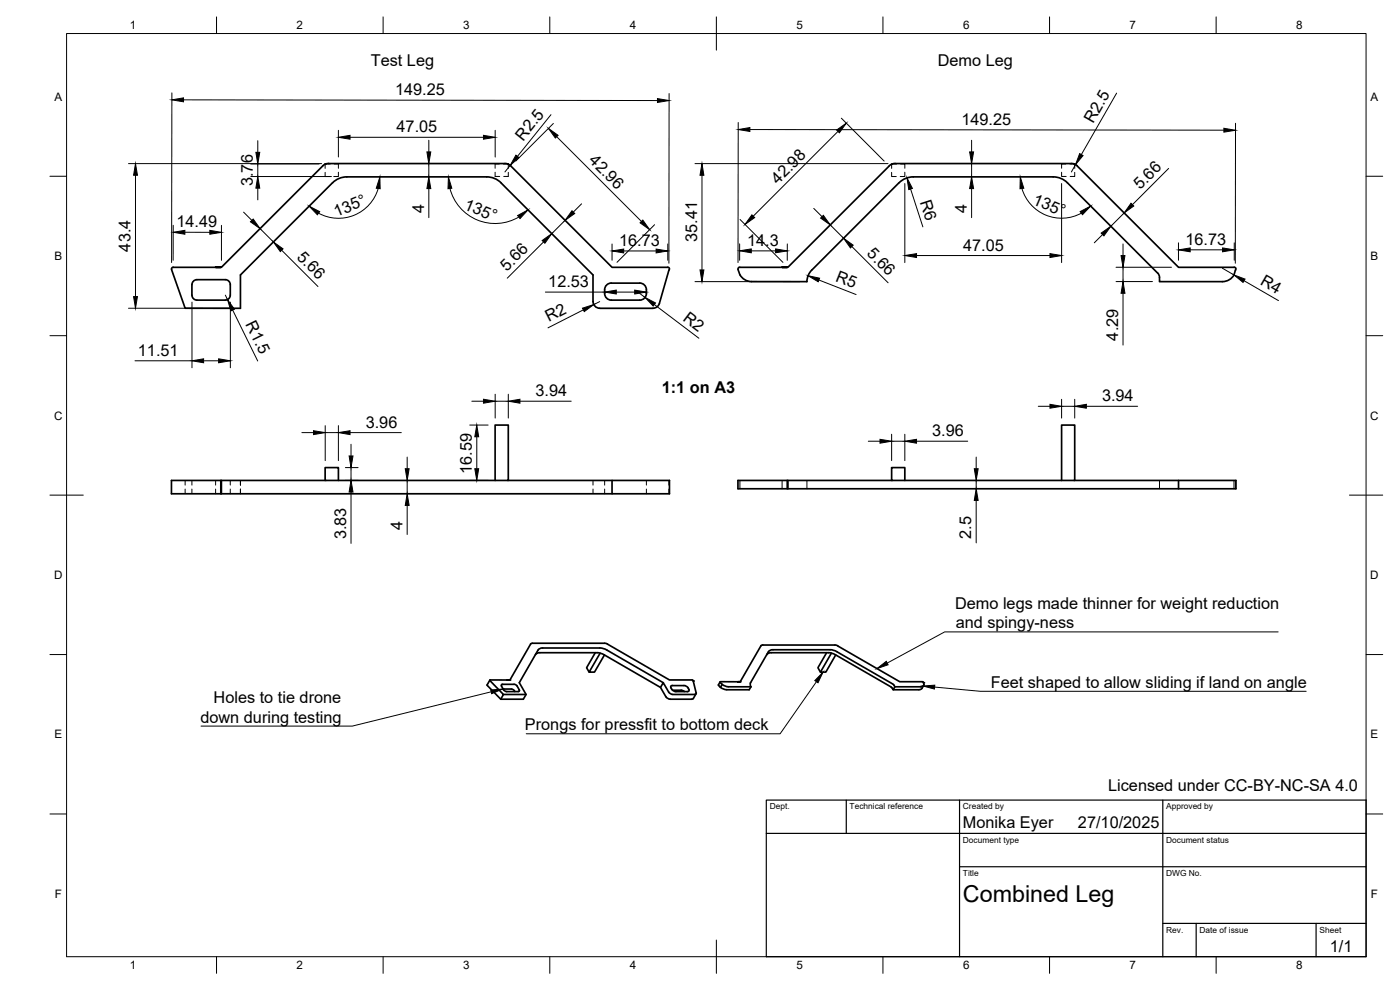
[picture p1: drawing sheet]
<svg xmlns="http://www.w3.org/2000/svg" width="420mm" height="297mm" viewBox="0 0 420 297" stroke-linecap="round" stroke-linejoin="round" font-family="sans-serif">
<!-- layer: Visible -->
<g fill="none" stroke="#000" stroke-width=".51">
<path d="M97.8 49.2l-.2 .1M152.3 49.2l.2 .1M267.8 49.2l-.2 .1M322.3 49.2l.2 .1M58.2 84.2l.9-.3h8.5a1.49 1.49 0 0 1 1.5 1.5v3.2a1.49 1.49 0 0 1-1.5 1.5h-8.5a1.52 1.52 0 0 1-1.5-1.5v-3.2zM182 85.5l1.5-.6h8.5a2.28 2.28 0 0 1 2 3.1 2 2 0 0 1-2 2.1h-8.5a2.28 2.28 0 0 1-2-3.2zM200.7 81.1l.2-.6-.5-.3h-16.7l-30.4-30.4-1-.6-.8-.1-53.7 .1-1 .6-30.4 30.4h-14.4l-.5 .5 4.1 11.8h16.6v-10l27.6-27.7 1.7-1.1 2.6-.6h42.7l1.9 .6 1.6 1.1 27.7 27.7v8a2.04 2.04 0 0 0 2 2h16a2 2 0 0 0 1.9-1.5l2.8-9.9M370.8 81.1l.1-.6-.5-.3h-16.7l-30.4-30.4-1-.6-.8-.1-53.7 .1-1 .6-30.3 30.4h-14.5l-.5 .5a4.2 4.2 0 0 0 2.9 3.6l1.1 .2h16.7l.4-1.9 1-1.6 26.2-26.2 2.3-1.4 2-.3h42l2 .3 1.2 .6 1 .8 27.2 27.2M370.8 81.1a3.9 3.9 0 0 1-3.9 3.4h-18.9l-.1-1.6-.4-.9M66.3 144.2v4M66.4 144.2v4M97.6 144.2h-46.1v4h149.4v-4h-48.4"/>
<path d="M101.6 144.2v-3.9h-4v3.9h54.9v-16.7h-3.9v16.7M183.7 144.2v4M236.3 144.2v2.4M236.5 144.2v2.4M267.6 144.2h-46.1v2.4h149.4v-2.4h-48.4M271.5 144.2v-3.9h-3.9v3.9h54.9v-16.7h-3.9v16.7M353.7 144.2v2.4M161.5 195l-5.6 9.8 2 3.6-.8 1.4h-6.8l-4.1-4.1 .8-1.6M178.6 195.8l-2.6 4.5 .8 1.4M179.2 195.8h-17.2l-.8 .2-.5 .4M179.2 195.8l2.1 .7 16.9 9.8 1.7 2.8M180 194.4h-17.1l-.9 .2-.5 .4"/>
<path d="M180 194.4l2.1 .6M180.1 196l-3.3 5.7h1.6l3-5.2M182.1 195l17 9.8M230.1 196.4l.5-.4 .9-.2 18 .1 1.2 .6 16.6 9.6M230.6 195.6l-5.3 9.2-.2 .6 .3 .7M230.6 195.6l.5-.5 .9-.2 17.1 .1 2.1 .6M248.1 195.8l-2.6 4.5 .7 1.4M249.5 196l-3.3 5.7h1.6l3-5.2M251.2 195.6l16.6 9.6 .8 .9h7.7a.9 .9 0 0 0 1-.8l-.1-.5-.3-.2-6.9-.1-18.9-10.9-.5-.1-21.9 .1-.4 .2-6.2 10.8-5.9-.1v.3M150.8 205.3h3.5M150.8 205.3l-.4 .3 .7 1.4M151 206.7h2.5"/>
<path d="M151.1 208.4h6.8M151.1 207l1 .5M153.5 206.7l.9 .6M154.3 205.3l.9 .5M154.4 207.3l.1 .2M155.2 205.9l.6 1.1M155.8 207v.4l-.3 .1h-3.5M198.2 206.3l.9-1.5 1.6 2.8 .5 .5 .7 .3h6.5l.5-.3v-.3M201.8 205.7h3.5M201.8 205.7l-.5 .2 .1 .5 .4 .7 .7 .4h4.1l.2-.4-.5-1-1-.4M201.9 207.1h2.6l.9 .4M208.9 208.2l-.8 1.4-.5 .2h-6.5l-.7-.2-.5-.5"/>
<path d="M208.9 207.9l-1-3.8-7-.1-18.9-10.9-22.2-.1-.6 .3-6.2 10.7-6 .1 4.1 4.3-.8 1.4M215.7 205.7l.5 .5M216.1 204.6l-.4 1.1M216.2 204.8l.5 .6M216.7 205.4l-.5 .8M216.7 205.3l.8 .5 1.1 .2 6.8 .1M225.4 206.1l-.5 .9-6.8-.1-1.2-.2-.7-.5M268.1 207h7.7M268.6 206.1l-.5 .9-.8-.9M277.2 205.7l-.6 1-.8 .2"/>
</g>
<!-- layer: Hidden -->
<g fill="none" stroke="#000" stroke-width=".3">
<path d="M97.6 51.7v1.3h1.4M97.6 49.3v1.2M97.8 49.2h1.3M100.3 49.2h1.3v1.3M101.6 51.7v1.3h-1.4M148.6 51.7v1.2h1.4M149.9 49.2h-1.3v1.3M151.1 49.2h1.2M152.5 51.7v1.2h-1.3M152.5 49.3v1.2M267.6 51.7v1.3h1.4M267.6 49.3v1.2"/>
<path d="M267.8 49.2h1.3M270.3 49.2h1.2v1.3M271.5 51.7v1.3h-1.3M318.6 51.7v1.2h1.4M319.9 49.2h-1.3v1.3M321.1 49.2h1.2M322.5 51.7v1.2h-1.3M322.5 49.3v1.2M55.6 144.2v1.3M55.6 146.7v1.5M57.6 144.2v1.3M57.6 146.7v1.5"/>
<path d="M64.7 144.2v1.3M64.7 146.7v1.5M69.1 144.2v1.3M69.1 146.7v1.5M72.2 145.5v-1.3v1.3M72.2 146.7v1.5M178 144.2v1.3M178 146.7v1.5M181.5 144.2v1.3M181.5 146.7v1.5M194 144.2v1.3M194 146.7v1.5"/>
<path d="M200.7 144.2v1.3M200.7 146.7v1.5M222.1 144.2v2.4M234.7 144.2v2.4M242.2 144.2v2.4M348 144.2v2.4M370.3 144.2v2.4M370.8 144.2v2.4"/>
</g>
<!-- layer: Visible -->
<g fill="#000">
<circle cx="153" cy="204" r=".25"/>
<circle cx="208" cy="204.3" r=".25"/>
<circle cx="222.1" cy="204.6" r=".25"/>
<circle cx="277.2" cy="204.9" r=".25"/>
</g>
<!-- layer: BORDER -->
<g fill="none" stroke="#000" stroke-width=".3">
<path d="M20 10.1h390v276.9h-390zM65 5.1v5M115 5.1v5M165 5.1v5M215 5.1v10M265 5.1v5M315 5.1v5M365 5.1v5M15 52.9h5M410 52.9h5M15 100.7h5M410 100.7h5"/>
<path d="M15 148.6h10M405 148.6h10M15 196.4h5M410 196.4h5M15 244.2h5M410 244.2h5M65 287v5M115 287v5M165 287v5M215 282.1v9.9M265 287v5M315 287v5"/>
<path d="M365 287v5"/>
</g>
<!-- layer: TITLEBLOCK -->
<path d="M230 240.1h180v46.9h-180zM230 250h180M254 240.1v9.9M288 240.1v46.9M349 240.1v46.9M288 260.1h122M349 277.1h61M359 277.1v9.9M395 277.1v9.9" fill="none" stroke="#000" stroke-width=".36"/>
<!-- layer: FD_Dimensions -->
<g fill="none" stroke="#000" stroke-width=".3">
<path d="M51.6 27.9l-.1 50.9M55.1 30l142.2 .2M101.6 39.1v8M148.6 39.1v8M165.4 34.4l-10.1 12.5M166.1 37l-11.3 11.3M200.8 28.1l-.1 50.9M221.6 36.8l-.1 42M225 38.9l142.3 .2M251.5 39.4l-25.4 25.5M252.5 35.5l12.8 12.8M335.1 27.9l-10.6 18.5"/>
<path d="M370.8 37l-.1 42M38.6 49.1h57.9M40.7 52.6v36.4M75.3 49.2h20.4M75.3 53h24.2M77.4 42.2v3.5M77.4 49.2v3.8M77.4 56.5v3.5M105.1 41.2h40M113.5 56.5a12.4 12.4 0 0 1-17.9 7.5M128.7 42.1v3.5M128.7 49.1v4"/>
<path d="M128.7 56.6v8.7M135 56.6a14 14 0 0 0 20.7 8.5M153.1 49.6l-1.6 2M167.1 41l25.4 25.4M208.6 49.1h57.9M210.7 52.6v28.4M271.5 55.1v23.7M273.3 56.7l3.7 11.4M291.6 42.1v3.5M291.6 49.1v4M291.6 56.6v8.7M306.7 56.6a12.4 12.4 0 0 0 17.9 7.3"/>
<path d="M318.6 55.1v23.7M322.8 49.4l-1.3 2.2M350.7 50.5l-10.8 10.9M52 67.6v10.5M55.5 69.7h7.5M66.5 67.6v10.5M73.1 63.7l2.5 2.4M78.1 68.6l4 4M84.5 75.1l10.9 10.9M163.1 72.6l-10.9 10.9M169.6 66.1l-4 4M174.5 61.2l-2.4 2.4"/>
<path d="M183.7 73.2v4.9M187.2 75.3h9.7M196.4 67.4l-11.2 11.3M200.4 73.2v4.9M222 73.2v4.9M222.1 65.9l12.9 12.8M225.5 75.3h7.3M236.3 73.2v4.9M244.2 62.5l2.5 2.5M249.2 67.5l4 4M255.7 74l10.8 10.8M275.1 76.7h40"/>
<path d="M330.9 70.4l-2.5 2.4M337 73.2v3.5M337.4 63.9l-4 4M353.7 72.9v5.2M357.2 75h9.7M370.4 72.9v5.2M38.6 92.5h31.5M57.6 90.6v19.7M67.6 88.5l.7 1.4M69.1 90.6v19.7M69.8 93l7.5 15.3M163.7 87.6h17.8"/>
<path d="M175.1 93l-10.6 5.4M180 90.5l-1.8 .9M185 87.6h5.5M192 88l1.6 1.2M196.4 91.4l13.3 10.1M208.6 84.5h31.5M245.8 84l11.1 4.4M334.9 84.5h11M334.9 80.2h16.7M337 80.2v4.3M337 88v15.5M366.9 80.5l3.4 2"/>
<path d="M373.4 84.2l10.3 6M40.5 108.3h17.1M61.1 108.3h4.5M148.6 118.3v7.1M152.5 118.3v7.1M318.6 119.8v5.6M322.5 119.8v5.6M90.6 129.8h3.5M97.6 127.7v10.5M97.6 129.8h4M101.6 127.7v10.5M105.1 129.8h15.3"/>
<path d="M105.3 133.3v3.5M122.2 137.1v3.5M141 127.5h5.5M141.6 120.4h3.5M143.1 131v9.6M148.6 120.4h3.9M156 120.4h15.4M260.6 132.4h3.5M267.6 130.3v7.9M267.6 132.4h3.9M271.5 130.3v7.9M275.1 132.4h15.3"/>
<path d="M293 137.1v3.5M311.6 121.9h3.5M318.6 121.9h3.9M326 121.9h15.4M103.7 144.1h3.8M103.7 140.3h3.8M105.3 140.3v3.8M105.3 147.6v15.4M122.2 144.1v4M122.2 151.6v8.8M141 144.1h5.5M293 144.1v2.5"/>
<path d="M293 150.1v12.8"/>
</g>
<g fill="#000" stroke="#000" stroke-width=".3">
<path d="M51.6 30l3.5-.6v1.2zM197.3 29.6l3.5 .6-3.5 .5zM221.6 38.9l3.4-.6v1.1zM251.1 39l2.9-2-2.1 2.8zM367.3 38.5l3.5 .6-3.5 .6zM40.7 49.1l.6 3.5h-1.2zM76.8 45.7h1.2l-.6 3.5zM77.4 53l.6 3.5h-1.2zM101.6 41.2l3.5-.6v1.2zM114 53.1l.1 3.5-1.2-.1zM128.1 45.6h1.2l-.6 3.5zM128.7 53.1l.6 3.5h-1.2z"/>
<path d="M134.6 53.1l1 3.4-1.1 .1zM145.1 40.6l3.5 .6-3.5 .6zM154.8 46.6l.9 .7-2.6 2.3zM164.6 38.5l2.9 2.1-.8 .8zM210.7 49.1l.5 3.5h-1.1zM272.2 53.4l1.6 3.1-1.1 .4zM291 45.6h1.2l-.6 3.5zM291.6 53.1l.6 3.5h-1.2zM306.2 53.1l1.1 3.4-1.2 .1zM324 46.1l1 .6-2.2 2.7zM52 69.7l3.5-.6v1.2zM63 69.1l3.5 .6-3.5 .6z"/>
<path d="M75.2 66.6l.8-.9 2.1 2.9zM82.1 72.6l2.8 2.1-.8 .8zM92.8 61.9l3.1 1.6-.7 .9zM155.3 64.7l3.2-1.7-2.4 2.6zM162.7 72.2l2.9-2.1-2.1 2.9zM171.7 63.2l.8 .9-2.9 2zM183.7 75.3l3.5-.6v1.2zM192.1 66.9l.8-.9 2.1 2.9zM196.9 74.7l3.5 .6-3.5 .6zM222 75.3l3.5-.6v1.1zM225.7 64.5l.8 .8-2.9 2zM232.8 74.7l3.5 .6-3.5 .5z"/>
<path d="M246.3 65.4l.8-.8 2.1 2.9zM253.2 71.5l2.9 2.1-.9 .8zM271.5 76.7l3.6-.6v1.2zM315.1 76.1l3.5 .6-3.5 .6zM324.2 63.5l3.1-1.7-2.4 2.6zM330.5 69.9l2.9-2-2.1 2.9zM336.4 76.7h1.2l-.6 3.5zM339.4 61l.9 .8-2.9 2.1zM353.7 75l3.5-.6v1.2zM366.9 74.4l3.5 .6-3.5 .6zM40.1 89h1.2l-.6 3.5zM68.3 89.9l2.1 2.9-1.1 .5z"/>
<path d="M174.8 92.5l3.4-1.1-2.9 2.1zM181.5 87.6l3.5-.6v1.2zM190.5 87l3.5 .6-3.5 .6zM193.6 89.2l3.1 1.7-.7 .9zM210.1 81h1.1l-.5 3.5zM242.5 82.7l3.5 .8-.4 1zM337 84.5l.6 3.5h-1.2zM370.3 82.5l3.4 1.2-.6 1zM57.6 108.3l3.5-.6v1.1zM65.6 107.7l3.5 .6-3.5 .5zM145.1 119.8l3.5 .6-3.5 .6zM152.5 120.4l3.5-.6v1.2z"/>
<path d="M94.1 129.2l3.5 .6-3.5 .6zM104.8 136.8h1.1l-.6 3.5zM101.6 129.8l3.5-.6v1.2zM143.1 127.5l.6 3.5h-1.2zM264.1 131.8l3.5 .6-3.5 .6zM271.5 132.4l3.6-.6v1.2zM315.1 121.3l3.5 .6-3.5 .6zM322.5 121.9l3.5-.6v1.2zM105.3 144.1l.6 3.5h-1.1zM121.6 140.6h1.2l-.6 3.5zM122.2 148.1l.6 3.5h-1.2zM142.5 140.6h1.2l-.6 3.5z"/>
<path d="M292.4 140.6h1.2l-.6 3.5zM293 146.6l.6 3.5h-1.2z"/>
</g>
<!-- layer: Leaders -->
<path d="M263.2 200.6l2.8-2.2 .5 1.1zM147.3 207l3.5-.3-3.2 1.4zM247 201.7l-1.5 3.2-1-.7zM277 205.8l3.5-.2-.1 1.1z" fill="#000" stroke="#000" stroke-width=".3"/>
<path d="M383.6 189.6h-100.1l-17.2 9.4M147.4 207.6l-41.7 10.3h-45.4M245 204.5l-10.9 15.7h-76.2M280.5 206.1l13.7 1.3h97.8" fill="none" stroke="#000" stroke-width=".3"/>
<text font-size="7" x="289" y="270.6">Combined Leg</text>
<g font-size="4.9">
<text x="111.3" y="19.9">Test Leg</text>
<text x="281.4" y="19.7">Demo Leg</text>
<text x="118.6" y="28.6">149.25</text>
<text x="119" y="39.7">47.05</text>
<text x="288.5" y="37.5">149.25</text>
<text x="328.1" y="37.2" transform="rotate(-60 328.1 37.2)">R2.5</text>
<text x="157" y="42.5" transform="rotate(-51 157 42.5)">R2.5</text>
<text x="176.6" y="48.4" transform="rotate(45 176.6 48.4)">42.96</text>
<text x="75.9" y="55.8" transform="rotate(-90 75.9 55.8)">3.76</text>
<text x="233.5" y="55.4" transform="rotate(-45 233.5 55.4)">42.98</text>
<text x="342.1" y="57.1" transform="rotate(-45 342.1 57.1)">5.66</text>
<text x="101" y="65.2" transform="rotate(-23 101 65.2)">135°</text>
<text x="127.3" y="64" transform="rotate(-90 127.3 64)">4</text>
<text x="139" y="62.7" transform="rotate(22 139 62.7)">135°</text>
<text x="276.1" y="60.6" transform="rotate(72 276.1 60.6)">R6</text>
<text x="290.2" y="64" transform="rotate(-90 290.2 64)">4</text>
<text x="309.6" y="61.2" transform="rotate(23 309.6 61.2)">135°</text>
<text x="52.9" y="68.2">14.49</text>
<text x="39.2" y="75.5" transform="rotate(-90 39.2 75.5)">43.4</text>
<text x="88.9" y="77.4" transform="rotate(45 88.9 77.4)">5.66</text>
<text x="185.8" y="73.8">16.73</text>
<text x="209.2" y="72.6" transform="rotate(-90 209.2 72.6)">35.41</text>
<text x="224.2" y="73.8">14.3</text>
<text x="260" y="76.2" transform="rotate(45 260 76.2)">5.66</text>
<text x="289" y="75.2">47.05</text>
<text x="355.8" y="73.5">16.73</text>
<text x="152.1" y="81.6" transform="rotate(-45 152.1 81.6)">5.66</text>
<text x="164.5" y="86.2">12.53</text>
<text x="250.5" y="84.3" transform="rotate(21 250.5 84.3)">R5</text>
<text x="378" y="85.3" transform="rotate(30 378 85.3)">R4</text>
<text x="204.7" y="95.9" transform="rotate(37 204.7 95.9)">R2</text>
<text x="73.6" y="97.3" transform="rotate(64 73.6 97.3)">R1.5</text>
<text x="164.7" y="96.7" transform="rotate(-27 164.7 96.7)">R2</text>
<text x="41.4" y="106.8">11.51</text>
<text x="335.6" y="102.2" transform="rotate(-90 335.6 102.2)">4.29</text>
<text x="160.7" y="118.9">3.94</text>
<text x="198.6" y="117.9">1:1 on A3</text>
<text x="330.7" y="120.4">3.94</text>
<text x="109.7" y="128.3">3.96</text>
<text x="279.7" y="130.9">3.96</text>
<text x="141.6" y="142.1" transform="rotate(-90 141.6 142.1)">16.59</text>
<text x="103.9" y="161.8" transform="rotate(-90 103.9 161.8)">3.83</text>
<text x="120.8" y="159" transform="rotate(-90 120.8 159)">4</text>
<text x="291.5" y="161.6" transform="rotate(-90 291.5 161.6)">2.5</text>
<text x="286.6" y="182.7">Demo legs made thinner for weight reduction</text>
<text x="286.8" y="188.6">and spingy-ness</text>
<text x="297.3" y="206.4">Feet shaped to allow sliding if land on angle</text>
<text x="64.1" y="211">Holes to tie drone</text>
<text x="60.2" y="216.8">down during testing</text>
<text x="157.5" y="219.1">Prongs for pressfit to bottom deck</text>
<text x="332.6" y="237.4">Licensed under CC-BY-NC-SA 4.0</text>
<text x="289" y="248.5">Monika Eyer</text>
<text x="323.5" y="248.5">27/10/2025</text>
<text x="399.1" y="285.7">1/1</text>
</g>
<g font-size="3.5">
<text x="39" y="8.8">1</text>
<text x="89" y="8.8">2</text>
<text x="139" y="8.8">3</text>
<text x="189" y="8.8">4</text>
<text x="239" y="8.8">5</text>
<text x="289" y="8.8">6</text>
<text x="339" y="8.8">7</text>
<text x="389" y="8.8">8</text>
<text x="16.3" y="30.2">A</text>
<text x="411.3" y="30.2">A</text>
<text x="16.3" y="78">B</text>
<text x="411.3" y="78">B</text>
<text x="16.2" y="125.9">C</text>
<text x="411.2" y="125.9">C</text>
<text x="16.2" y="173.7">D</text>
<text x="411.2" y="173.7">D</text>
<text x="16.3" y="221.6">E</text>
<text x="411.3" y="221.6">E</text>
<text x="16.4" y="269.4">F</text>
<text x="411.4" y="269.4">F</text>
<text x="39" y="290.8">1</text>
<text x="89" y="290.8">2</text>
<text x="139" y="290.8">3</text>
<text x="189" y="290.8">4</text>
<text x="239" y="290.8">5</text>
<text x="289" y="290.8">6</text>
<text x="339" y="290.8">7</text>
<text x="389" y="290.8">8</text>
</g>
<g font-size="2.5">
<text x="231" y="242.9">Dept.</text>
<text x="255" y="242.9">Technical reference</text>
<text x="289" y="242.9">Created by</text>
<text x="350" y="242.9">Approved by</text>
<text x="289" y="252.8">Document type</text>
<text x="350" y="252.8">Document status</text>
<text x="289" y="262.9">Title</text>
<text x="350" y="262.9">DWG No.</text>
<text x="350" y="279.9">Rev.</text>
<text x="360" y="279.9">Date of issue</text>
<text x="396" y="279.9">Sheet</text>
</g>
</svg>
